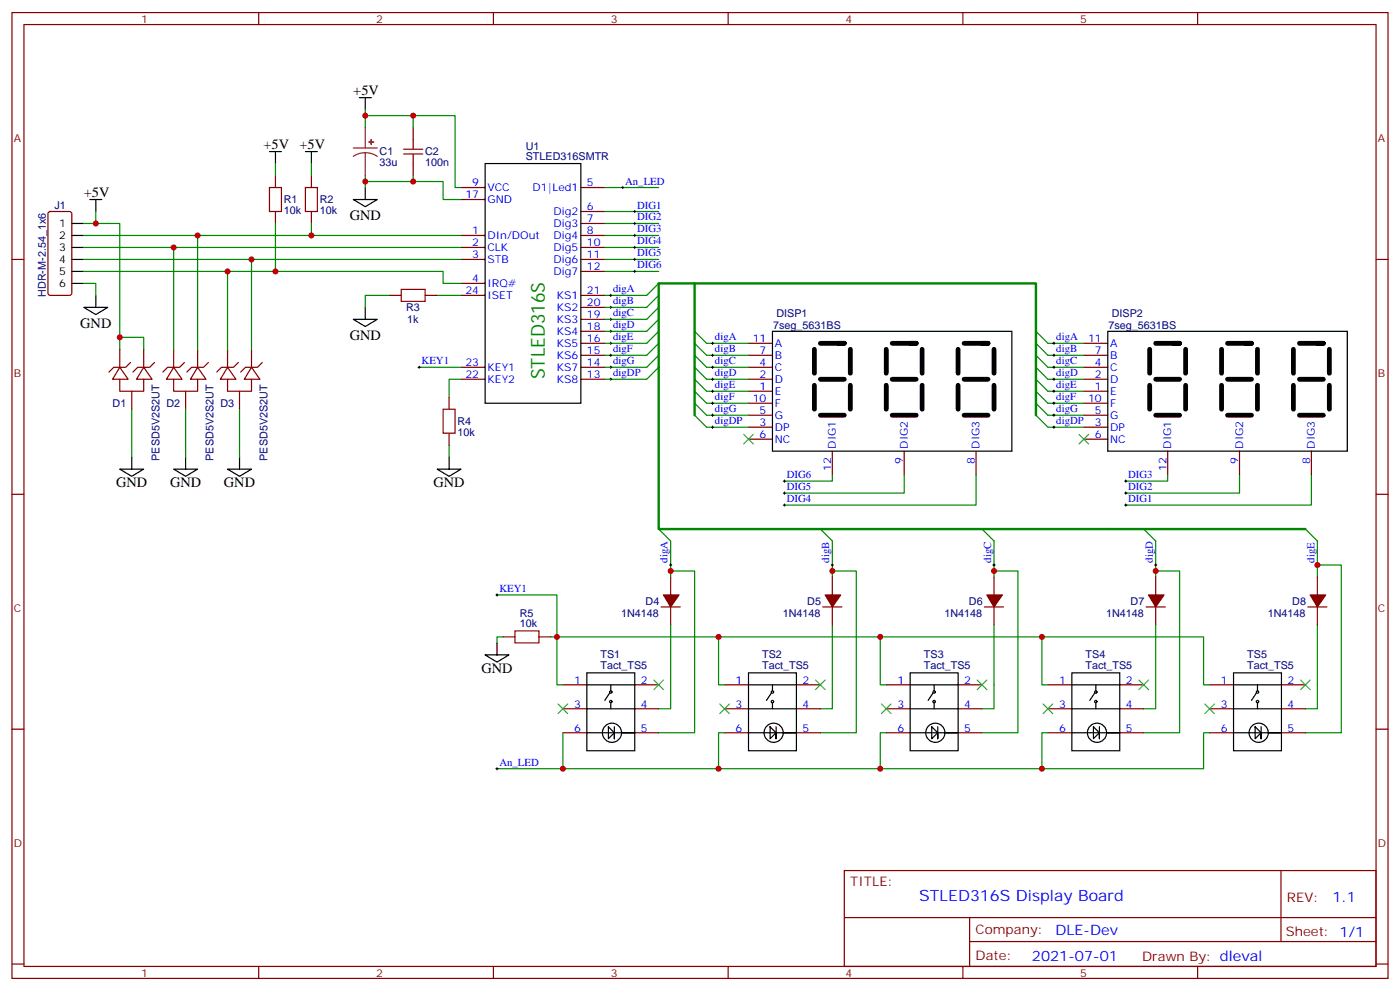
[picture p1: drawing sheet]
<svg xmlns="http://www.w3.org/2000/svg" width="412mm" height="292mm" viewBox="0 0 412 292" stroke-linecap="round" stroke-linejoin="round" font-family="sans-serif">
<g fill="none" stroke="#870000" stroke-width=".35">
<path d="M3.5 3.7h405.4v284.3h-405.4zM7.1 7.2h398.2v277.3h-398.2zM76.2 3.7v3.5M145.3 3.7v3.5M214.5 3.7v3.5M283.6 3.7v3.5M352.8 3.7v3.5M121.7 37.6v3.5M81.1 51.7v3.5M91.7 51.7v3.5M121.7 48.2v3.5M135.8 55.2h7.1"/>
<path d="M135.8 58.7h7.1M171.1 55.2h7.1M3.5 76.4h3.6M14.3 62.5l.5-.2h5.7l.6 .4 .1 23.6-.5 .6-5.9 .1-.6-.5-.1-23.5zM81.1 62.3v3.5M91.7 62.3v3.5M135.8 76.4h7.1M135.8 69.3h7.1M135.8 72.8h7.1M171.1 76.4h7.1M171.1 69.3h7.1M171.1 72.8h7.1"/>
<path d="M171.1 62.3h7.1M171.1 65.8h7.1M171.1 79.9h7.1M405.3 76.4h3.6M114.7 87h3.5M125.2 87h3.6M135.8 83.4h7.1M135.8 87h7.1M171.1 97.5h7.1M171.1 94h7.1M171.1 90.5h7.1M171.1 87h7.1"/>
<path d="M35.3 108.1l2.4 3.6h-4.5zM35.3 111.7v3.5h7v-3.5M35.3 102.8v5.3M38.5 106.7l-1.5 1.4h-3.5l-1.4 1.4M38.8 115.2v5.3M42.3 108.1l2.5 3.6h-4.6zM42.3 102.8v5.3M45.5 106.7l-1.4 1.4h-3.5l-1.4 1.4M51.2 108.1l2.4 3.6h-4.6zM51.2 111.7v3.5h7v-3.5M51.2 102.8v5.3M54.3 106.7l-1.4 1.4h-3.5l-1.4 1.4"/>
<path d="M54.7 115.2v5.3M58.2 108.1l2.5 3.6h-4.6zM58.2 102.8v5.3M61.4 106.7l-1.4 1.4h-3.6l-1.4 1.4M67 108.1l2.5 3.6h-4.6zM67 111.7v3.5h7.1v-3.5M67 102.8v5.3M70.2 106.7l-1.4 1.4h-3.5l-1.4 1.4M70.6 115.2v5.3M74.1 108.1l2.5 3.6h-4.6zM74.1 102.8v5.3M77.3 106.7l-1.5 1.4h-3.5l-1.4 1.4"/>
<path d="M132.3 116.9v3.6M135.8 111.7h7.1M135.8 108.1h7.1M171.1 111.7h7.1M171.1 108.1h7.1M171.1 104.6h7.1M171.1 101.1h7.1M220.5 111.7h7M220.5 108.1h7M220.5 104.6h7M220.5 101.1h7M220.5 115.2h7"/>
<path d="M220.5 118.7h7M319.3 111.7h7M319.3 108.1h7M319.3 104.6h7M319.3 101.1h7M319.3 115.2h7M319.3 118.7h7M132.3 127.5v3.6M220.5 125.8h7M220.5 122.2h7M220.5 129.3h7M245.2 132.8v7.1"/>
<path d="M266.3 132.8v7.1M287.5 132.8v7.1M319.3 125.8h7M319.3 122.2h7M319.3 129.3h7M344 132.8v7.1M365.1 132.8v7.1M386.3 132.8v7.1M3.5 145.5h3.6M405.3 145.5h3.6M194.7 178.7h5.7M197.6 169.9v5.3"/>
<path d="M197.6 178.7v5.3M242.4 178.7h5.6M245.2 169.9v5.3M245.2 178.7v5.3M290 178.7h5.6M292.8 169.9v5.3M292.8 178.7v5.3M337.6 178.7h5.7M340.4 169.9v5.3M340.4 178.7v5.3M385.2 178.7h5.7M388.1 169.9v5.3"/>
<path d="M388.1 178.7v5.3M148.2 187.5h3.5M158.7 187.5h3.6M3.5 214.7h3.6M165.8 201.6h7.1M165.8 208.7h7.1M165.8 215.7h7.1M187 201.6h7M187 208.7h7M187 215.7h7M213.4 201.6h7.1M213.4 208.7h7.1"/>
<path d="M213.4 215.7h7.1M234.6 201.6h7.1M234.6 208.7h7.1M234.6 215.7h7.1M261.1 201.6h7M261.1 208.7h7M261.1 215.7h7M282.2 201.6h7.1M282.2 208.7h7.1M282.2 215.7h7.1M308.7 201.6h7M308.7 208.7h7"/>
<path d="M308.7 215.7h7M329.8 201.6h7.1M329.8 208.7h7.1M329.8 215.7h7.1M356.3 201.6h7.1M356.3 208.7h7.1M356.3 215.7h7.1M377.5 201.6h7M377.5 208.7h7M377.5 215.7h7M405.3 214.7h3.6M248.7 256.3h156.6v28.2h-156.6z"/>
<path d="M377.3 256.3v20.9M248.7 270.1h156.5M285.6 277.2h119.6M285.6 270.1v14.2M3.5 283.8h3.6M76.2 284.5v3.5M145.3 284.5v3.5M214.5 284.5v3.5M283.6 284.5v3.5M352.8 284.5v3.5M405.3 283.8h3.6"/>
</g>
<g fill="none" stroke="#000" stroke-width=".35">
<path d="M105.8 28.8h3.6M107.6 28.8v3.5M26.5 58.7h3.5M28.2 58.7v3.6M79.4 44.6h3.5M81.1 44.6v3.6M90 44.6h3.5M91.7 44.6v3.6M104.1 58.7h7l-3.5 2.2zM107.6 55.2v3.5M142.9 48.2h28.2v70.5h-28.2zM21.2 65.8h3.5"/>
<path d="M21.2 69.3h3.5M21.2 72.8h3.5M21.2 76.4h3.5M21.2 79.9h3.5M21.2 83.4h3.5M24.7 90.5h7l-3.5 2.1zM28.2 87v3.5M104.1 94h7l-3.5 2.1zM107.6 90.5v3.5M227.5 97.5h70.6v35.3h-70.6zM326.3 97.5h70.6v35.3h-70.6zM35.3 138.1h7l-3.5 2.1z"/>
<path d="M38.8 134.6v3.5M51.2 138.1h7l-3.5 2.1zM54.7 134.6v3.5M67 138.1h7.1l-3.5 2.1zM70.6 134.6v3.5M128.8 138.1h7l-3.5 2.1zM132.3 134.6v3.5M142.9 192.8h7l-3.5 2.1zM146.4 189.3v3.5M172.9 198.1h14.1v22.9h-14.1zM220.5 198.1h14.1v22.9h-14.1zM268.1 198.1h14.1v22.9h-14.1z"/>
<path d="M315.7 198.1h14.1v22.9h-14.1zM363.4 198.1h14.1v22.9h-14.1zM172.9 215.7h14.1h-3.6M172.9 201.6h14.1M172.9 208.7h14.1M179.2 214l1.8 1.7-1.8 1.8zM179.6 204.1l-1.4 2.1M179.9 201.6v1.8M179.9 206.9v1.8M181 214v3.5v-1.8M220.5 215.7h14.1h-3.5M220.5 201.6h14.1"/>
<path d="M220.5 208.7h14.1M226.8 214l1.8 1.7-1.8 1.8zM227.2 204.1l-1.4 2.1M227.5 201.6v1.8M227.5 206.9v1.8M228.6 214v3.5v-1.8M268.1 215.7h14.1h-3.5M268.1 201.6h14.1M268.1 208.7h14.1M274.5 214l1.7 1.7-1.7 1.8zM274.8 204.1l-1.4 2.1M275.2 201.6v1.8"/>
<path d="M275.2 206.9v1.8M276.2 214v3.5v-1.8M315.7 215.7h14.1h-3.5M315.7 201.6h14.1M315.7 208.7h14.1M322.1 214l1.7 1.7-1.7 1.8zM322.4 204.1l-1.4 2.1M322.8 201.6v1.8M322.8 206.9v1.8M323.8 214v3.5v-1.8M363.4 215.7h14.1h-3.6M363.4 201.6h14.1"/>
<path d="M363.4 208.7h14.1M369.7 214l1.8 1.7-1.8 1.8zM370.1 204.1l-1.4 2.1M370.4 201.6v1.8M370.4 206.9v1.8M371.5 214v3.5v-1.8"/>
<circle cx="179.9" cy="203.7" r=".35"/>
<circle cx="179.9" cy="206.6" r=".35"/>
<circle cx="180.3" cy="215.7" r="2.82"/>
<circle cx="227.5" cy="206.6" r=".35"/>
<circle cx="227.5" cy="203.7" r=".35"/>
<circle cx="227.9" cy="215.7" r="2.82"/>
<circle cx="275.2" cy="203.7" r=".35"/>
<circle cx="275.2" cy="206.6" r=".35"/>
<circle cx="275.5" cy="215.7" r="2.82"/>
<circle cx="322.8" cy="203.7" r=".35"/>
<circle cx="322.8" cy="206.6" r=".35"/>
<circle cx="323.1" cy="215.7" r="2.82"/>
<circle cx="370.4" cy="203.7" r=".35"/>
<circle cx="370.4" cy="206.6" r=".35"/>
<circle cx="370.8" cy="215.7" r="2.82"/>
</g>
<g fill="none" stroke="#000" stroke-width="1.4">
<path d="M239.9 102.8v7.1M239.9 113.4v7.1M241.7 101.1h7h-1.8M241.7 111.7h7M250.5 102.8v7.1M250.5 113.4v7.1M261.1 102.8v7.1M261.1 113.4v7.1M262.8 101.1h7.1h-1.8M262.8 111.7h7.1M271.6 102.8v7.1M271.6 113.4v7.1"/>
<path d="M282.2 102.8v7.1M282.2 113.4v7.1M284 101.1h7h-1.7M284 111.7h7M292.8 102.8v7.1M292.8 113.4v7.1M338.7 102.8v7.1M338.7 113.4v7.1M340.4 101.1h7.1h-1.8M340.4 111.7h7.1M349.2 102.8v7.1M349.2 113.4v7.1"/>
<path d="M359.8 102.8v7.1M359.8 113.4v7.1M361.6 101.1h7.1h-1.8M361.6 111.7h7.1M370.4 102.8v7.1M370.4 113.4v7.1M381 102.8v7.1M381 113.4v7.1M382.8 101.1h7h-1.7M382.8 111.7h7M391.6 102.8v7.1M391.6 113.4v7.1"/>
<path d="M241.7 122.2h7M262.8 122.2h7.1M284 122.2h7M340.4 122.2h7.1M361.6 122.2h7.1M382.8 122.2h7"/>
</g>
<g fill="none" stroke="#3c3" stroke-width=".35">
<path d="M219.1 127.9l2.8 2.8M221.9 127.9l-2.8 2.8M317.9 127.9l2.8 2.8M320.7 127.9l-2.8 2.8M164.4 207.3l2.8 2.8M167.2 207.3l-2.8 2.8M192.6 200.2l2.8 2.8M195.4 200.2l-2.8 2.8M212 207.3l2.8 2.8M214.8 207.3l-2.8 2.8M240.2 200.2l2.9 2.8M243.1 200.2l-2.9 2.8"/>
<path d="M259.6 207.3l2.9 2.8M262.5 207.3l-2.9 2.8M287.9 200.2l2.8 2.8M290.7 200.2l-2.8 2.8M307.3 207.3l2.8 2.8M310.1 207.3l-2.8 2.8M335.5 200.2l2.8 2.8M338.3 200.2l-2.8 2.8M354.9 207.3l2.8 2.8M357.7 207.3l-2.8 2.8M383.1 200.2l2.8 2.8M385.9 200.2l-2.8 2.8"/>
</g>
<g fill="none" stroke="#008700" stroke-width=".35">
<path d="M107.6 32.3v5.3M107.6 34h14.1M121.7 37.6v-3.6h12.4v21.2h1.7M81.1 48.2v3.5M91.7 48.2v3.5M107.6 51.7v1.7M121.7 51.7v1.7h8.8v5.3h5.3M121.7 53.4h-14.1v1.8M178.2 55.2h15.8M24.7 79.9h105.8v3.5h5.3M24.7 69.3h67M24.7 72.8h111.1"/>
<path d="M24.7 76.4h111.1M28.2 62.3v3.5h-3.5M28.2 65.8h7.1v37M51.2 72.8v30M58.2 69.3v33.5M67 79.9v22.9M74.1 76.4v26.4M81.1 65.8v14.1M91.7 65.8v3.5h44.1M178.2 62.3h15.8M178.2 65.8h15.8M178.2 69.3h15.8"/>
<path d="M178.2 72.8h15.8M178.2 76.4h15.8M178.2 79.9h15.8M24.7 83.4h3.5v3.6M35.3 99.3h7v3.5M114.7 87h-7.1v3.5M128.8 87h7M194 97.5l-3.5 3.6h-12.3M194 94l-3.5 3.5h-12.3M194 90.5l-3.5 3.5h-12.3M194 87l-3.5 3.5h-12.3M194 83.4l-3.5 3.6h-12.3"/>
<path d="M204.6 97.5l3.5 3.6h12.4M305.2 97.5l3.5 3.6h10.6M123.5 108.1h12.3M135.8 111.7h-3.5v5.2M194 101.1l-3.5 3.5h-12.3M194 104.6l-3.5 3.5h-12.3M194 108.1l-3.5 3.6h-12.3M204.6 101.1l3.5 3.5h12.4M204.6 104.6l3.5 3.5h12.4M204.6 108.1l3.5 3.6h12.4M204.6 111.7l3.5 3.5h12.4M204.6 115.2l3.5 3.5h12.4"/>
<path d="M204.6 118.7l3.5 3.5h12.4M305.2 118.7l3.5 3.5h10.6M305.2 115.2l3.5 3.5h10.6M305.2 111.7l3.5 3.5h10.6M305.2 108.1l3.5 3.6h10.6M305.2 104.6l3.5 3.5h10.6M305.2 101.1l3.5 3.5h10.6M38.8 120.5v14.1M54.7 120.5v14.1M70.6 120.5v14.1M132.3 131.1v3.5M204.6 122.2l3.5 3.6h12.4"/>
<path d="M245.2 139.9v1.7h-14.1M266.3 139.9v5.3h-35.2M287.5 139.9v8.8h-56.4M305.2 122.2l3.5 3.6h10.6M344 139.9v1.7h-12.4M365.1 139.9v5.3h-33.5M386.3 139.9v8.8h-54.7M194 155.8l3.6 3.5v8.8M241.7 155.8l3.5 3.5v8.8M289.3 155.8l3.5 3.5v8.8M336.9 155.8l3.5 3.5v8.8M384.5 155.8l3.6 3.5v7"/>
<path d="M146.4 175.2h17.6v12.3h47.7v14.1h1.7M197.6 169.9v-1.8h7v47.6h-10.6M245.2 169.9v-1.8h7v47.6h-10.5M292.8 169.9v-1.8h7.1v47.6h-10.6M340.4 169.9v-1.8h7.1v47.6h-10.6M388.1 169.9v-3.6h7v49.4h-10.6M148.2 187.5h-1.8v1.8M162.3 187.5h1.7v14.1h1.8M197.6 184v24.7h-3.6M211.7 187.5h47.6v14.1h1.8M245.2 184v24.7h-3.5M259.3 187.5h47.6v14.1h1.8"/>
<path d="M292.8 184v24.7h-3.5M306.9 187.5h47.6v14.1h1.8M340.4 184v24.7h-3.5M388.1 184v24.7h-3.6M165.8 215.7v10.6h-19.4M213.4 215.7h-1.7v10.6h-45.9M261.1 215.7h-1.8v10.6h-47.6M308.7 215.7h-1.8v10.6h-47.6M356.3 215.7h-1.8v10.6h-47.6"/>
</g>
<path d="M204.6 83.4h-10.6v72.4h190.5M204.6 122.2v-38.8h100.6v38.8" fill="none" stroke="#008700" stroke-width=".71"/>
<g fill="none" stroke="#000" stroke-width=".29">
<path d="M183.1 55.2h.7M183.4 54.9v.7M186.6 62.3h.7M186.6 65.8h.7M186.6 69.3h.7M186.6 72.8h.7M186.6 76.4h.7M186.6 79.9h.7M187 61.9v.7M187 65.4v.7M187 69v.7M187 72.5v.7"/>
<path d="M187 76v.7M187 79.6v.7M179.6 87h.7M179.6 90.5h.7M179.6 94h.7M179.6 97.5h.7M179.9 86.6v.7M179.9 90.1v.7M179.9 93.7v.7M179.9 97.2v.7M123.1 108.1h.7M123.5 107.8v.7"/>
<path d="M179.6 101.1h.7M179.6 104.6h.7M179.6 108.1h.7M179.6 111.7h.7M179.9 100.7v.7M179.9 104.2v.8M179.9 107.8v.7M179.9 111.3v.7M209.5 101.1h.8M209.5 104.6h.8M209.5 108.1h.8M209.5 111.7h.8"/>
<path d="M209.5 115.2h.8M209.5 118.7h.8M209.9 100.7v.7M209.9 104.2v.8M209.9 107.8v.7M209.9 111.3v.7M209.9 114.8v.7M209.9 118.4v.7M310.1 101.1h.7M310.1 104.6h.7M310.1 108.1h.7M310.1 111.7h.7"/>
<path d="M310.1 115.2h.7M310.1 118.7h.7M310.4 100.7v.7M310.4 104.2v.8M310.4 107.8v.7M310.4 111.3v.7M310.4 114.8v.7M310.4 118.4v.7M209.5 122.2h.8M209.5 125.8h.8M209.9 121.9v.7M209.9 125.4v.7"/>
<path d="M310.1 122.2h.7M310.1 125.8h.7M310.4 121.9v.7M310.4 125.4v.7M230.7 141.6h.7M230.7 145.2h.7M230.7 148.7h.7M231.1 141.3v.7M231.1 144.8v.7M231.1 148.3v.7M331.3 141.6h.7M331.3 145.2h.7"/>
<path d="M331.3 148.7h.7M331.6 141.3v.7M331.6 144.8v.7M331.6 148.3v.7M146 175.2h.8M146.4 174.8v.7M197.2 166.3h.7M197.6 166v.7M244.8 166.3h.7M245.2 166v.7M292.5 166.3h.7M292.8 166v.7"/>
<path d="M340.1 166.3h.7M340.4 166v.7M387.7 166.3h.7M388.1 166v.7M146 226.3h.8M146.4 226v.7"/>
</g>
<g fill="#870000" stroke="#870000" stroke-width=".35">
<path d="M195.4 175.2h4.6l-2.4 3.5z"/>
<path d="M243.1 175.2h4.5l-2.4 3.5z"/>
<path d="M290.7 175.2h4.6l-2.5 3.5z"/>
<path d="M338.3 175.2h4.6l-2.5 3.5z"/>
<path d="M385.9 175.2h4.6l-2.4 3.5z"/>
</g>
<path d="M79.4 55.2h3.5v7.1h-3.5zM90 55.2h3.5v7.1h-3.5zM118.9 45.3h5.6M118.9 43.9h5.6M121.7 41.1v2.8M121.7 45.3v2.9M118.2 85.2h7v3.5h-7zM130.5 120.5h3.6v7h-3.6zM151.7 185.7h7v3.6h-7z" fill="none" stroke="#a10000" stroke-width=".35"/>
<path d="M107.6 37.6v6M104.1 43.6h7M107.6 45l-1.9 .2-1.6 .8M107.6 45l1.8 .2 1.7 .8M107.6 45v6.7" fill="none" stroke="#8c2424" stroke-width=".35"/>
<g fill="#8c2424" stroke="#8c2424" stroke-width=".35">
<path d="M108.7 41.8h1.4z"/>
<path d="M109.3 41.1l.1 1.4z"/>
</g>
<g fill="#c00">
<circle cx="81.1" cy="79.9" r=".88"/>
<circle cx="91.7" cy="69.3" r=".88"/>
<circle cx="121.7" cy="53.4" r=".88"/>
<circle cx="197.6" cy="168.1" r=".88"/>
<circle cx="340.4" cy="168.1" r=".88"/>
<circle cx="259.3" cy="226.3" r=".88"/>
<circle cx="306.9" cy="187.5" r=".88"/>
<circle cx="165.8" cy="226.3" r=".88"/>
<circle cx="211.7" cy="226.3" r=".88"/>
<circle cx="306.9" cy="226.3" r=".88"/>
<circle cx="292.8" cy="168.1" r=".88"/>
<circle cx="245.2" cy="168.1" r=".88"/>
<circle cx="107.6" cy="53.4" r=".88"/>
<circle cx="107.6" cy="34" r=".88"/>
<circle cx="121.7" cy="34" r=".88"/>
<circle cx="28.2" cy="65.8" r=".88"/>
<circle cx="35.3" cy="99.3" r=".88"/>
<circle cx="58.2" cy="69.3" r=".88"/>
<circle cx="51.2" cy="72.8" r=".88"/>
<circle cx="67" cy="79.9" r=".88"/>
<circle cx="74.1" cy="76.4" r=".88"/>
<circle cx="388.1" cy="166.3" r=".88"/>
<circle cx="259.3" cy="187.5" r=".88"/>
<circle cx="211.7" cy="187.5" r=".88"/>
<circle cx="164" cy="187.5" r=".88"/>
</g>
<text font-size="5.6" fill="#060" x="160.5" y="111.7" transform="rotate(-90 160.5 111.7)">STLED316S</text>
<text font-size="4.6" fill="#00f" x="270.8" y="265.3">STLED316S Display Board</text>
<g font-size="4.2">
<text x="104.1" y="28">+5V</text>
<text x="77.6" y="43.9">+5V</text>
<text x="88.2" y="43.9">+5V</text>
<text x="24.7" y="58">+5V</text>
<text x="103" y="64.8">GND</text>
<text x="23.6" y="96.6">GND</text>
<text x="103" y="100.1">GND</text>
<text x="34.2" y="143.4">GND</text>
<text x="50.1" y="143.4">GND</text>
<text x="66" y="143.4">GND</text>
<text x="127.7" y="143.4">GND</text>
<text x="141.8" y="198.1">GND</text>
</g>
<g font-size="4.2" fill="#00f">
<text x="392.5" y="265.6">1.1</text>
<text x="310.9" y="275.1">DLE-Dev</text>
<text x="304" y="282.9">2021-07-01</text>
</g>
<g font-size="3.9" fill="#800">
<text x="250.5" y="260.9">TITLE:</text>
<text x="379.1" y="265.6">REV:</text>
<text x="287.4" y="275.1">Company:</text>
<text x="378.7" y="275.7">Sheet: 1/1</text>
<text x="287.4" y="282.8">Date:</text>
<text x="336.4" y="282.8">Drawn By: dleval</text>
</g>
<g font-size="3.2" fill="#800">
<text x="41.6" y="6.7">1</text>
<text x="110.8" y="6.7">2</text>
<text x="179.9" y="6.7">3</text>
<text x="249.1" y="6.7">4</text>
<text x="318.2" y="6.7">5</text>
<text x="4.1" y="41.8">A</text>
<text x="405.9" y="41.8">A</text>
<text x="4.1" y="110.9">B</text>
<text x="405.9" y="110.9">B</text>
<text x="4.1" y="180.1">C</text>
<text x="405.9" y="180.1">C</text>
<text x="4.1" y="249.2">D</text>
<text x="405.9" y="249.2">D</text>
<text x="41.6" y="287.5">1</text>
<text x="110.8" y="287.5">2</text>
<text x="179.9" y="287.5">3</text>
<text x="249.1" y="287.5">4</text>
<text x="318.2" y="287.5">5</text>
</g>
<g font-size="3.2" fill="#000080">
<text x="111.8" y="45.8">C1</text>
<text x="125.2" y="45.8">C2</text>
<text x="154.9" y="47.1">STLED316SMTR</text>
<text x="154.9" y="44">U1</text>
<text x="111.8" y="48.9">33u</text>
<text x="125.2" y="48.9">100n</text>
<text x="83.6" y="59.9">R1</text>
<text x="94.2" y="59.9">R2</text>
<text x="16" y="61.6">J1</text>
<text x="83.6" y="63.1">10k</text>
<text x="94.2" y="63.1">10k</text>
<text x="13.5" y="87.4" transform="rotate(-90 13.5 87.4)">HDR-M-2.54_1x6</text>
<text x="119.6" y="91.6">R3</text>
<text x="120" y="95.2">1k</text>
<text x="228.7" y="93.4">DISP1</text>
<text x="327.5" y="93.4">DISP2</text>
<text x="227.8" y="96.9">7seg_5631BS</text>
<text x="326.6" y="96.9">7seg_5631BS</text>
<text x="33.2" y="119.9">D1</text>
<text x="49.1" y="119.9">D2</text>
<text x="64.9" y="119.9">D3</text>
<text x="134.8" y="125.1">R4</text>
<text x="134.8" y="128.3">10k</text>
<text x="47" y="135.7" transform="rotate(-90 47 135.7)">PESD5V2S2UT</text>
<text x="62.9" y="135.7" transform="rotate(-90 62.9 135.7)">PESD5V2S2UT</text>
<text x="78.8" y="135.7" transform="rotate(-90 78.8 135.7)">PESD5V2S2UT</text>
<text x="190.2" y="178">D4</text>
<text x="237.8" y="178">D5</text>
<text x="285.4" y="178">D6</text>
<text x="333" y="178">D7</text>
<text x="380.7" y="178">D8</text>
<text x="153.1" y="184.7">10k</text>
<text x="153.1" y="181.5">R5</text>
<text x="183" y="181.6">1N4148</text>
<text x="230.6" y="181.6">1N4148</text>
<text x="278.2" y="181.6">1N4148</text>
<text x="325.8" y="181.6">1N4148</text>
<text x="373.5" y="181.6">1N4148</text>
<text x="176.9" y="196.9">Tact_TS5</text>
<text x="176.9" y="193.7">TS1</text>
<text x="224.5" y="196.9">Tact_TS5</text>
<text x="224.5" y="193.7">TS2</text>
<text x="272.1" y="196.9">Tact_TS5</text>
<text x="272.2" y="193.7">TS3</text>
<text x="319.8" y="196.9">Tact_TS5</text>
<text x="319.8" y="193.7">TS4</text>
<text x="367.4" y="196.9">Tact_TS5</text>
<text x="367.4" y="193.7">TS5</text>
</g>
<g font-size="3.2" fill="#00f">
<text x="137.1" y="58.4">17</text>
<text x="139.1" y="54.9">9</text>
<text x="143.6" y="56.3">VCC</text>
<text x="143.6" y="59.8">GND</text>
<text x="156.8" y="56.3">D1|Led1</text>
<text x="172.9" y="54.9">5</text>
<text x="184.1" y="54.3">An_LED</text>
<text x="163.1" y="63.3">Dig2</text>
<text x="172.9" y="61.9">6</text>
<text x="172.9" y="65.4">7</text>
<text x="187.7" y="61.4">DIG1</text>
<text x="187.7" y="64.9">DIG2</text>
<text x="139.1" y="69">1</text>
<text x="143.6" y="70.4">DIn/DOut</text>
<text x="163.1" y="66.9">Dig3</text>
<text x="163.1" y="70.4">Dig4</text>
<text x="172.9" y="69">8</text>
<text x="187.7" y="68.4">DIG3</text>
<text x="187.7" y="72">DIG4</text>
<text x="139.1" y="72.5">2</text>
<text x="139.1" y="76">3</text>
<text x="143.6" y="73.9">CLK</text>
<text x="143.6" y="77.4">STB</text>
<text x="163.1" y="73.9">Dig5</text>
<text x="163.1" y="77.4">Dig6</text>
<text x="172.9" y="72.5">10</text>
<text x="172.9" y="76">11</text>
<text x="187.7" y="75.5">DIG5</text>
<text x="139.1" y="83.1">4</text>
<text x="163.1" y="81">Dig7</text>
<text x="172.9" y="79.6">12</text>
<text x="187.7" y="79">DIG6</text>
<text x="137.1" y="86.6">24</text>
<text x="143.6" y="84.5">IRQ#</text>
<text x="143.6" y="88">ISET</text>
<text x="164" y="88">KS1</text>
<text x="172.9" y="86.6">21</text>
<text x="180.6" y="86.1">digA</text>
<text x="180.6" y="89.6">digB</text>
<text x="164" y="95.1">KS3</text>
<text x="164" y="91.5">KS2</text>
<text x="172.9" y="93.7">19</text>
<text x="172.9" y="90.1">20</text>
<text x="180.6" y="93.1">digC</text>
<text x="164" y="98.6">KS4</text>
<text x="172.9" y="100.7">16</text>
<text x="172.9" y="97.2">18</text>
<text x="180.6" y="96.7">digD</text>
<text x="180.6" y="100.2">digE</text>
<text x="210.6" y="100.2">digA</text>
<text x="221.7" y="100.7">11</text>
<text x="311.1" y="100.2">digA</text>
<text x="320.5" y="100.7">11</text>
<text x="124.2" y="107.2">KEY1</text>
<text x="137.1" y="107.8">23</text>
<text x="164" y="105.7">KS6</text>
<text x="164" y="102.1">KS5</text>
<text x="172.9" y="107.8">14</text>
<text x="172.9" y="104.2">15</text>
<text x="180.6" y="103.7">digF</text>
<text x="180.6" y="107.2">digG</text>
<text x="210.6" y="103.7">digB</text>
<text x="210.6" y="107.2">digC</text>
<text x="223.8" y="107.8">4</text>
<text x="223.8" y="104.2">7</text>
<text x="228.2" y="105.7">B</text>
<text x="228.2" y="102.1">A</text>
<text x="311.1" y="103.7">digB</text>
<text x="311.1" y="107.2">digC</text>
<text x="322.5" y="107.8">4</text>
<text x="322.5" y="104.2">7</text>
<text x="327" y="105.7">B</text>
<text x="327" y="102.1">A</text>
<text x="137.1" y="111.3">22</text>
<text x="143.6" y="112.7">KEY2</text>
<text x="143.6" y="109.2">KEY1</text>
<text x="164" y="112.7">KS8</text>
<text x="164" y="109.2">KS7</text>
<text x="172.9" y="111.3">13</text>
<text x="180.6" y="110.8">digDP</text>
<text x="210.6" y="110.8">digD</text>
<text x="223.8" y="111.3">2</text>
<text x="228.2" y="112.7">D</text>
<text x="228.2" y="109.2">C</text>
<text x="311.1" y="110.8">digD</text>
<text x="322.5" y="111.3">2</text>
<text x="327" y="112.7">D</text>
<text x="327" y="109.2">C</text>
<text x="210.6" y="114.3">digE</text>
<text x="210.6" y="117.8">digF</text>
<text x="221.7" y="118.4">10</text>
<text x="223.8" y="114.8">1</text>
<text x="228.2" y="116.2">E</text>
<text x="228.2" y="119.8">F</text>
<text x="311.1" y="117.8">digF</text>
<text x="311.1" y="114.3">digE</text>
<text x="320.5" y="118.4">10</text>
<text x="322.5" y="114.8">1</text>
<text x="327" y="116.2">E</text>
<text x="327" y="119.8">F</text>
<text x="210.6" y="121.4">digG</text>
<text x="210.6" y="124.9">digDP</text>
<text x="223.8" y="125.4">3</text>
<text x="223.8" y="121.9">5</text>
<text x="228.2" y="123.3">G</text>
<text x="311.1" y="124.9">digDP</text>
<text x="311.1" y="121.4">digG</text>
<text x="322.5" y="125.4">3</text>
<text x="322.5" y="121.9">5</text>
<text x="327" y="123.3">G</text>
<text x="223.8" y="128.9">6</text>
<text x="228.2" y="126.8">DP</text>
<text x="228.2" y="130.4">NC</text>
<text x="322.5" y="128.9">6</text>
<text x="327" y="126.8">DP</text>
<text x="327" y="130.4">NC</text>
<text x="246.2" y="132.1" transform="rotate(-90 246.2 132.1)">DIG1</text>
<text x="266" y="136.6" transform="rotate(-90 266 136.6)">9</text>
<text x="267.4" y="132.1" transform="rotate(-90 267.4 132.1)">DIG2</text>
<text x="287.2" y="136.6" transform="rotate(-90 287.2 136.6)">8</text>
<text x="288.6" y="132.1" transform="rotate(-90 288.6 132.1)">DIG3</text>
<text x="345" y="132.1" transform="rotate(-90 345 132.1)">DIG1</text>
<text x="364.8" y="136.6" transform="rotate(-90 364.8 136.6)">9</text>
<text x="366.2" y="132.1" transform="rotate(-90 366.2 132.1)">DIG2</text>
<text x="385.9" y="136.6" transform="rotate(-90 385.9 136.6)">8</text>
<text x="387.3" y="132.1" transform="rotate(-90 387.3 132.1)">DIG3</text>
<text x="231.8" y="140.8">DIG6</text>
<text x="244.8" y="138.6" transform="rotate(-90 244.8 138.6)">12</text>
<text x="332.3" y="140.8">DIG3</text>
<text x="343.6" y="138.6" transform="rotate(-90 343.6 138.6)">12</text>
<text x="231.8" y="144.3">DIG5</text>
<text x="231.8" y="147.8">DIG4</text>
<text x="332.3" y="144.3">DIG2</text>
<text x="332.3" y="147.8">DIG1</text>
<text x="196.7" y="165.6" transform="rotate(-90 196.7 165.6)">digA</text>
<text x="244.3" y="165.6" transform="rotate(-90 244.3 165.6)">digB</text>
<text x="291.9" y="165.6" transform="rotate(-90 291.9 165.6)">digC</text>
<text x="339.5" y="165.6" transform="rotate(-90 339.5 165.6)">digD</text>
<text x="387.2" y="165.6" transform="rotate(-90 387.2 165.6)">digE</text>
<text x="147.1" y="174.3">KEY1</text>
<text x="169.1" y="201.3">1</text>
<text x="188.7" y="201.3">2</text>
<text x="216.7" y="201.3">1</text>
<text x="236.4" y="201.3">2</text>
<text x="264.3" y="201.3">1</text>
<text x="284" y="201.3">2</text>
<text x="312" y="201.3">1</text>
<text x="331.6" y="201.3">2</text>
<text x="359.6" y="201.3">1</text>
<text x="379.2" y="201.3">2</text>
<text x="169.1" y="208.3">3</text>
<text x="188.7" y="208.3">4</text>
<text x="216.7" y="208.3">3</text>
<text x="236.4" y="208.3">4</text>
<text x="264.3" y="208.3">3</text>
<text x="284" y="208.3">4</text>
<text x="312" y="208.3">3</text>
<text x="331.6" y="208.3">4</text>
<text x="359.6" y="208.3">3</text>
<text x="379.2" y="208.3">4</text>
<text x="169.1" y="215.4">6</text>
<text x="188.7" y="215.4">5</text>
<text x="216.7" y="215.4">6</text>
<text x="236.4" y="215.4">5</text>
<text x="264.3" y="215.4">6</text>
<text x="284" y="215.4">5</text>
<text x="312" y="215.4">6</text>
<text x="331.6" y="215.4">5</text>
<text x="359.6" y="215.4">6</text>
<text x="379.2" y="215.4">5</text>
<text x="147.1" y="225.4">An_LED</text>
</g>
<g font-size="3.2">
<text x="17.4" y="66.9">1</text>
<text x="17.4" y="70.4">2</text>
<text x="17.4" y="73.9">3</text>
<text x="17.4" y="77.4">4</text>
<text x="17.4" y="81">5</text>
<text x="17.4" y="84.5">6</text>
</g>
</svg>
